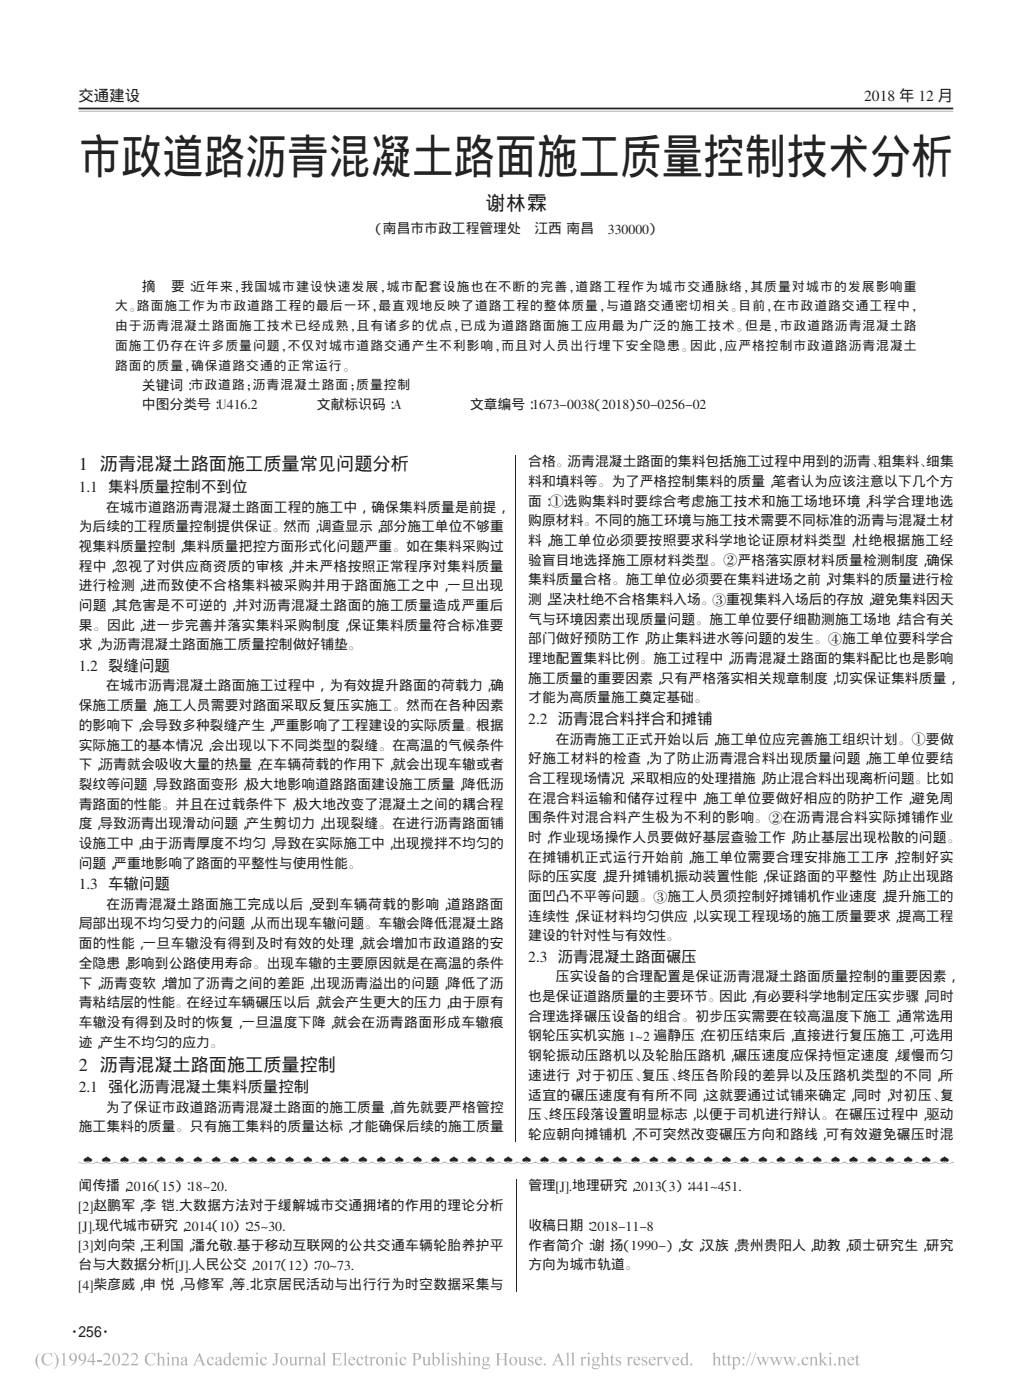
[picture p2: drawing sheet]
<svg xmlns="http://www.w3.org/2000/svg" width="210mm" height="285mm" viewBox="0 0 210 285" stroke-linecap="round" stroke-linejoin="round" font-family="sans-serif">
<path d="M16 22.1h178" fill="none" stroke="#231f20" stroke-width=".35"/>
<path d="M16 22.6h178M105 92.6v139.8M105 240.1v22.9" fill="none" stroke="#231f20" stroke-width=".2"/>
<g fill="#b3b3b3">
<path d="M7.8 275.6l.4-.3a2.47 2.47 0 0 0 0 3.4 1.93 1.93 0 0 1-.4-3.1z" fill-rule="evenodd"/>
<path d="M8.9 275.7a1.78 1.78 0 0 1 1.5-.2l.1-.1 .1 .8a.92 .92 0 0 0-1.1-.7 .92 .92 0 0 0-.6 1.2 .98 .98 0 0 0 .6 1.1 .98 .98 0 0 0 1.2-.5 1.24 1.24 0 0 1-1.9 .3 1.24 1.24 0 0 1 .1-1.9z" fill-rule="evenodd"/>
<path d="M10.9 275.3a1.91 1.91 0 0 1 0 3.4 2.47 2.47 0 0 0 0-3.4z" fill-rule="evenodd"/>
<path d="M130.7 276.3l.9-.1v.6a.44 .44 0 0 0-.3-.5 .44 .44 0 0 0-.5 .2l.3 .4a.59 .59 0 0 1 .5 .8 .59 .59 0 0 1-.9 .2l-.1 .1v-.6a.48 .48 0 0 0 .3 .4 .48 .48 0 0 0 .5-.2v-.2l-.8-.6z" fill-rule="evenodd"/>
<path d="M14.4 275.5a.93 .93 0 0 1 1.2 .3 .93 .93 0 0 1 0 1.1 1.34 1.34 0 0 1-1.5 1 1.26 1.26 0 0 0 1.1-1.1 .77 .77 0 0 1-1.1-.2 .77 .77 0 0 1 .3-1.1zM14.7 275.5a.64 .64 0 0 0-.3 .9 .64 .64 0 0 0 .9 .3 .99 .99 0 0 0-.4-1.2z" fill-rule="evenodd"/>
<path d="M16.3 275.5a.86 .86 0 0 1 1.1 .1 .86 .86 0 0 1 .1 1.1 1.38 1.38 0 0 1-1.5 1.2 1.21 1.21 0 0 0 1.1-1.1 .78 .78 0 0 1-1.1-.2 .78 .78 0 0 1 .3-1.1zM16.4 275.7a.64 .64 0 0 0-.1 .7 .64 .64 0 0 0 .8 .3 .74 .74 0 0 0-.5-1.2z" fill-rule="evenodd"/>
<path d="M19.7 276.9h1v.3h-1z" fill-rule="evenodd"/>
<path d="M21.2 275.6a.77 .77 0 0 1 1.1 .1 .77 .77 0 0 1-.2 1.1l-.8 .8h.9l.3-.2-.1 .5h-1.5a3.1 3.1 0 0 0 1.2-1.9 .6 .6 0 0 0-.6-.3 .6 .6 0 0 0-.5 .4z" fill-rule="evenodd"/>
<path d="M53.2 276.4a.56 .56 0 0 1 .6-.2 .56 .56 0 0 1 .4 .5 .27 .27 0 0 1-.3-.1 .27 .27 0 0 1-.1-.2 .6 .6 0 0 0-.6 .3 .6 .6 0 0 0 .2 .7 .55 .55 0 0 0 .5 .2 .55 .55 0 0 0 .5-.4 .76 .76 0 0 1-1 .7 .76 .76 0 0 1-.5-1.1z" fill-rule="evenodd"/>
<path d="M25 275.6a.73 .73 0 0 1 1 0 .73 .73 0 0 1 0 1l-1 1h1l.3-.2-.2 .5h-1.4a2.65 2.65 0 0 0 1.1-1.9 .6 .6 0 0 0-.6-.3 .6 .6 0 0 0-.5 .4z" fill-rule="evenodd"/>
<path d="M119.6 275.5a.2 .2 0 0 1 .4 0 .2 .2 0 0 1-.4 0zM119.3 276.4l.6-.2v1.5l.3 .2h-.8l.2-.1v-1.3z" fill-rule="evenodd"/>
<path d="M120.7 276.4l.5-.2 .9 .1-.1 .2h-.3a.68 .68 0 0 1-.1 .7 .68 .68 0 0 1-.8 .2v.2l.2 .1a.75 .75 0 0 1 1.1 .5 .93 .93 0 0 1-.8 .6 .93 .93 0 0 1-.9-.5l.3-.4-.2-.3 .3-.3-.3-.4zM120.9 276.4a.49 .49 0 0 0-.1 .6 .49 .49 0 0 0 .6 .2 .5 .5 0 0 0 .1-.6 .5 .5 0 0 0-.6-.2zM120.8 277.9l-.2 .3a.72 .72 0 0 0 .7 .3 .72 .72 0 0 0 .6-.5z" fill-rule="evenodd"/>
<path d="M29.9 275.7a1.76 1.76 0 0 1 1.5-.2l.2-.1v.8a.9 .9 0 0 0-1.1-.7 .9 .9 0 0 0-.6 1.2 .96 .96 0 0 0 .6 1.1 .96 .96 0 0 0 1.2-.5 1.24 1.24 0 0 1-1.9 .3 1.24 1.24 0 0 1 .1-1.9z" fill-rule="evenodd"/>
<path d="M31.8 275.5l.6-.2v1.2a.54 .54 0 0 1 .7-.3 .54 .54 0 0 1 .3 .7v.9l.3 .1h-.9l.3-.2v-1a.35 .35 0 0 0-.3-.3 .35 .35 0 0 0-.4 .2v1.2l.3 .1h-.8l.2-.2v-2z" fill-rule="evenodd"/>
<path d="M76.4 277a.85 .85 0 0 1 1.7 0 .85 .85 0 0 1-1.7 0zM77 276.4a.86 .86 0 0 0 .5 1.4 .91 .91 0 0 0-.4-1.5z" fill-rule="evenodd"/>
<path d="M34.7 276.4l.6-.2v.3a.54 .54 0 0 1 .7-.3 .54 .54 0 0 1 .3 .6v.9l.3 .2h-.8l.2-.2v-1.1l-.2-.2-.5 .2v1.1l.3 .2h-.9l.3-.1v-.3v-1z" fill-rule="evenodd"/>
<path d="M89.7 275.5l.6-.2v2.4l.3 .2h-.9l.3-.2v-2z" fill-rule="evenodd"/>
<path d="M23.2 275.6a.69 .69 0 0 1 .7-.2 .69 .69 0 0 1 .5 .7 1.37 1.37 0 0 1-.8 1.9 1.54 1.54 0 0 1-.4-2.4zM23.5 275.5a2.28 2.28 0 0 0 0 2.3h.1a1.76 1.76 0 0 0 .3-2.1z" fill-rule="evenodd"/>
<path d="M40.6 275.4l.9 2.1 .4 .4h-1l.2-.1-.1-.7h-1l-.3 .6 .3 .2h-.8l.3-.2zM40.5 276l-.5 1h.9z" fill-rule="evenodd"/>
<path d="M42.3 276.4a.59 .59 0 0 1 .7-.2 .59 .59 0 0 1 .4 .5 .29 .29 0 0 1-.3 0 .29 .29 0 0 1-.1-.3 .6 .6 0 0 0-.6 .3 .6 .6 0 0 0 .1 .7 .55 .55 0 0 0 .6 .2 .55 .55 0 0 0 .4-.4 .76 .76 0 0 1-.9 .7 .76 .76 0 0 1-.5-1.1z" fill-rule="evenodd"/>
<path d="M44 276.3a.62 .62 0 0 1 .7-.1 .62 .62 0 0 1 .3 .6l.1 .9h.2l-.4 .3-.2-.3a.48 .48 0 0 1-.7 .2 .48 .48 0 0 1-.1-.7l.8-.4v-.3a.36 .36 0 0 0-.4-.2 .36 .36 0 0 0-.3 .5l-.1-.1zM44.1 277.2v.3l.1 .2 .5-.1v-.7z" fill-rule="evenodd"/>
<path d="M46.4 275.5l.5-.2v2.3l.3 .1-.6 .3v-.3a.74 .74 0 0 1-1 0 .74 .74 0 0 1-.1-1l.5-.5 .6 .1v-.6zM46 276.4a.75 .75 0 0 0-.2 .8 .75 .75 0 0 0 .6 .5l.2-.1v-.8a.38 .38 0 0 0-.2-.4 .38 .38 0 0 0-.4 0z" fill-rule="evenodd"/>
<path d="M47.6 276.4a.67 .67 0 0 1 .7-.2 .67 .67 0 0 1 .5 .7h-1.2a.6 .6 0 0 0 .4 .7 .6 .6 0 0 0 .7-.4 .74 .74 0 0 1-.9 .7 .74 .74 0 0 1-.5-1.1zM47.7 276.4l-.1 .4h.8a.39 .39 0 0 0-.2-.4 .39 .39 0 0 0-.5 0z" fill-rule="evenodd"/>
<path d="M48.9 276.4l.5-.2v.3a.55 .55 0 0 1 .5-.3 .55 .55 0 0 1 .5 .3 .53 .53 0 0 1 .7-.3 .53 .53 0 0 1 .4 .6v1l.2 .1h-.8l.3-.2v-.9a.35 .35 0 0 0-.4-.4 .35 .35 0 0 0-.4 .3v1.1l.3 .1h-.8l.2-.2v-.9a.37 .37 0 0 0-.2-.4 .37 .37 0 0 0-.5 .2l.1 1.2 .2 .1h-.8l.2-.1v-.3v-1z" fill-rule="evenodd"/>
<path d="M107.6 276.3l.8-.1v.6a.44 .44 0 0 0-.3-.5 .44 .44 0 0 0-.5 .2l.3 .4a.59 .59 0 0 1 .6 .8 .59 .59 0 0 1-.9 .2l-.2 .1v-.6a.48 .48 0 0 0 .4 .4 .48 .48 0 0 0 .5-.2l-.1-.2-.8-.6z" fill-rule="evenodd"/>
<path d="M55.7 275.4h1.1l-.4 .3v1.4a.58 .58 0 0 1-.2 .7 .58 .58 0 0 1-.7-.1l.1-.2 .4 .3 .1-.1v-2z" fill-rule="evenodd"/>
<path d="M56.9 277a.85 .85 0 0 1 1.7 0 .85 .85 0 0 1-1.7 0zM57.5 276.4a.99 .99 0 0 0 .4 1.4 .85 .85 0 0 0 .3-.8 .85 .85 0 0 0-.6-.7z" fill-rule="evenodd"/>
<path d="M58.7 276.2h.6v1.2a.36 .36 0 0 0 .3 .3 .36 .36 0 0 0 .4-.2v-1.1l-.2-.2h.5v1.4l.3 .1-.6 .3v-.4a.52 .52 0 0 1-.6 .4 .52 .52 0 0 1-.4-.7v-.9z" fill-rule="evenodd"/>
<path d="M60.6 276.4l.6-.2v.3l.3-.3 .3 .1a.23 .23 0 0 1-.1 .3 .23 .23 0 0 1-.3-.2l-.2 .3v1l.3 .2h-.9l.3-.2v-1.2z" fill-rule="evenodd"/>
<path d="M61.8 276.4l.6-.2v.3a.54 .54 0 0 1 .7-.3 .54 .54 0 0 1 .4 .6v1l.2 .1h-.8l.2-.2v-.9v-.3l-.2-.1-.5 .2v1.1l.3 .2h-.8l.2-.2v-1.2z" fill-rule="evenodd"/>
<path d="M64.1 276.3a.62 .62 0 0 1 .7-.1 .62 .62 0 0 1 .4 .6v.9h.2l-.3 .3-.3-.3a.48 .48 0 0 1-.7 .2 .48 .48 0 0 1-.1-.7l.8-.4v-.3a.36 .36 0 0 0-.4-.2 .36 .36 0 0 0-.2 .5l-.2-.1zM64.2 277.2v.3l.2 .2 .4-.1v-.7z" fill-rule="evenodd"/>
<path d="M100.8 275.4h1l-.3 .2v1h1.2v-1l-.4-.2h1.1l-.3 .2-.1 .3 .1 1.7 .3 .3h-1.1l.4-.1v-1.1h-1.2v1l.3 .2h-1l.3-.1v-.3v-1.9z" fill-rule="evenodd"/>
<path d="M67.5 275.4h1.9v.6l-.2-.4h-1v.9h.8l.1-.3v.8l-.2-.3h-.7v1l.1 .1a.9 .9 0 0 0 1.2-.5l-.1 .6h-1.9l.2-.1 .1-.3v-1.8z" fill-rule="evenodd"/>
<path d="M153.7 275.3h.1l-.8 2.7h-.2z" fill-rule="evenodd"/>
<path d="M71.1 276.4a.67 .67 0 0 1 .7-.2 .67 .67 0 0 1 .5 .7h-1.2a.6 .6 0 0 0 .4 .7 .6 .6 0 0 0 .7-.4 .73 .73 0 0 1-.9 .7 .73 .73 0 0 1-.4-1.1zM71.3 276.4l-.2 .4h.8a.4 .4 0 0 0-.2-.5 .4 .4 0 0 0-.4 .1z" fill-rule="evenodd"/>
<path d="M105.4 276.2h.5v1.2a.36 .36 0 0 0 .3 .3 .36 .36 0 0 0 .4-.2v-1.1l-.2-.2h.6v1.4l.2 .1-.6 .3v-.4a.52 .52 0 0 1-.6 .4 .52 .52 0 0 1-.3-.7l-.1-.9z" fill-rule="evenodd"/>
<path d="M74.6 275.7v.5h.4v.1h-.4l.1 1.3 .1 .1 .3-.1a.39 .39 0 0 1-.5 .4 .39 .39 0 0 1-.3-.5v-1.2h-.3z" fill-rule="evenodd"/>
<path d="M75.1 276.4l.6-.2v.3l.4-.3a.18 .18 0 0 1 .2 .1 .18 .18 0 0 1-.1 .2l-.3-.1-.2 .3v1l.3 .2h-.9l.2-.1 .1-.3-.1-1z" fill-rule="evenodd"/>
<path d="M166.5 275.5l.6-.2v1.7l.6-.5-.1-.3h.7l-.9 .7 1 1h-.8l.1-.2-.6-.7v.8l.3 .1h-.9l.2-.1 .1-.3v-1.8z" fill-rule="evenodd"/>
<path d="M78.2 276.4l.6-.2v.3a.54 .54 0 0 1 .7-.3 .54 .54 0 0 1 .3 .6v1l.3 .1h-.8l.2-.2v-.9l-.1-.3-.2-.1-.4 .2v1.1l.3 .2h-.9l.3-.2v-1.2z" fill-rule="evenodd"/>
<path d="M80.5 275.5a.19 .19 0 0 1 .3 0 .19 .19 0 0 1-.3 0zM80.2 276.4l.6-.2v1.6l.3 .1h-.8l.2-.2v-1.2z" fill-rule="evenodd"/>
<path d="M81.5 276.4a.56 .56 0 0 1 .6-.2 .56 .56 0 0 1 .5 .5 .27 .27 0 0 1-.3-.1 .27 .27 0 0 1-.1-.2 .6 .6 0 0 0-.6 .3 .6 .6 0 0 0 .1 .7 .55 .55 0 0 0 .6 .2 .55 .55 0 0 0 .4-.4 .76 .76 0 0 1-.9 .7 .76 .76 0 0 1-.5-1.1z" fill-rule="evenodd"/>
<path d="M83.8 275.4h.9a.73 .73 0 0 1 1 .7 .73 .73 0 0 1-1.1 .7h-.1v.9l.3 .2h-1l.3-.1v-.3v-1.8zM84.5 275.6v1a.57 .57 0 0 0 .8-.5 .57 .57 0 0 0-.8-.5z" fill-rule="evenodd"/>
<path d="M96.1 276.4l.5-.2v.3a.54 .54 0 0 1 .7-.3 .54 .54 0 0 1 .3 .6l.1 .9 .2 .2h-.8l.2-.2v-1.1l-.2-.2-.5 .2v1.1l.3 .2h-.8l.2-.1v-.3v-1z" fill-rule="evenodd"/>
<path d="M87.7 275.5l.6-.2v1.2a.7 .7 0 0 1 1-.2 .7 .7 0 0 1 .2 1 .92 .92 0 0 1-1.5 .5v-2l-.1-.2zM88.3 276.6v1.1a.53 .53 0 0 0 .7 .1 .53 .53 0 0 0 .2-.7 .51 .51 0 0 0-.3-.6 .51 .51 0 0 0-.6 .1z" fill-rule="evenodd"/>
<path d="M91 275.5a.2 .2 0 0 1 .4 0 .2 .2 0 0 1-.4 0zM90.8 276.4l.5-.2 .1 1.5 .2 .2h-.8l.2-.1 .1-.3-.1-1z" fill-rule="evenodd"/>
<path d="M109.1 276.4a.67 .67 0 0 1 .7-.2 .67 .67 0 0 1 .5 .7h-1.2a.6 .6 0 0 0 .4 .7 .6 .6 0 0 0 .7-.4 .74 .74 0 0 1-.9 .7 .74 .74 0 0 1-.4-1.1zM109.3 276.4l-.2 .4h.8a.39 .39 0 0 0-.2-.4 .39 .39 0 0 0-.4 0z" fill-rule="evenodd"/>
<path d="M93.1 275.5l.6-.2v1.2a.54 .54 0 0 1 .7-.3 .54 .54 0 0 1 .3 .7l.1 .9 .2 .1h-.8l.2-.2v-1a.35 .35 0 0 0-.3-.3 .35 .35 0 0 0-.4 .2v1.2l.3 .1h-.8l.2-.2v-2z" fill-rule="evenodd"/>
<path d="M95.4 275.5a.18 .18 0 0 1 .3 0 .18 .18 0 0 1-.3 0zM95.1 276.4l.6-.2v1.5l.3 .2h-.9l.3-.1v-.3v-1z" fill-rule="evenodd"/>
<path d="M163.3 276.4a.59 .59 0 0 1 .7-.2 .59 .59 0 0 1 .4 .5 .29 .29 0 0 1-.3 0 .29 .29 0 0 1-.1-.3 .6 .6 0 0 0-.6 .3 .6 .6 0 0 0 .1 .7 .55 .55 0 0 0 .6 .2 .55 .55 0 0 0 .4-.4 .76 .76 0 0 1-.9 .7 .76 .76 0 0 1-.5-1.1z" fill-rule="evenodd"/>
<path d="M122.2 275.5l.5-.2v1.2a.55 .55 0 0 1 .7-.3 .55 .55 0 0 1 .4 .7v.8l.2 .2h-.8l.2-.2v-1a.35 .35 0 0 0-.3-.3 .35 .35 0 0 0-.4 .2v1.1l.3 .2h-.8l.2-.1v-.3v-1.7v-.2z" fill-rule="evenodd"/>
<path d="M65.5 275.5l.6-.2v2.4l.3 .2h-.9l.3-.1v-2.1z" fill-rule="evenodd"/>
<path d="M103.6 277a.85 .85 0 0 1 1.7 0 .85 .85 0 0 1-1.7 0zM104.2 276.4a.99 .99 0 0 0 .3 1.4 .85 .85 0 0 0 .4-.8 .85 .85 0 0 0-.6-.7z" fill-rule="evenodd"/>
<path d="M72.8 276.4a.56 .56 0 0 1 .6-.2 .56 .56 0 0 1 .4 .5 .27 .27 0 0 1-.3-.1 .27 .27 0 0 1-.1-.2 .6 .6 0 0 0-.6 .3 .6 .6 0 0 0 .2 .7 .55 .55 0 0 0 .5 .2 .55 .55 0 0 0 .5-.4 .76 .76 0 0 1-1 .7 .76 .76 0 0 1-.4-1.1z" fill-rule="evenodd"/>
<path d="M85.8 276.2h.6v1.2a.36 .36 0 0 0 .3 .3 .36 .36 0 0 0 .4-.2v-1.1l-.2-.2h.6v1.4l.2 .1-.6 .3v-.4a.54 .54 0 0 1-.6 .3 .54 .54 0 0 1-.4-.6v-.9z" fill-rule="evenodd"/>
<path d="M92 276.3l.9-.1v.6a.47 .47 0 0 0-.3-.5 .47 .47 0 0 0-.5 .1l.3 .5a.59 .59 0 0 1 .5 .8 .59 .59 0 0 1-.9 .2l-.1 .1v-.6a.48 .48 0 0 0 .3 .4 .48 .48 0 0 0 .5-.2l-.1-.2-.7-.5v-.3z" fill-rule="evenodd"/>
<path d="M52.1 275.5a.2 .2 0 0 1 .4 0 .2 .2 0 0 1-.4 0zM51.9 276.4l.6-.2v1.6l.2 .1h-.8l.2-.2v-1.2z" fill-rule="evenodd"/>
<path d="M113.6 275.4l.9 2.1 .4 .4h-1l.3-.1-.2-.7h-1l-.3 .6 .3 .2h-.7l.3-.2zM113.5 276l-.5 1h.9z" fill-rule="evenodd"/>
<path d="M115.1 275.5l.6-.2v2.2v.3l.3 .1h-.9l.3-.1v-.3v-1.7l-.1-.2z" fill-rule="evenodd"/>
<path d="M12.5 275.7l.7-.3v2.3l.3 .2h-.9l.2-.1 .1-1.7-.1-.4z" fill-rule="evenodd"/>
<path d="M164.6 276.4l.6-.2v.3a.54 .54 0 0 1 .7-.3 .54 .54 0 0 1 .3 .6v.9l.3 .2h-.8l.2-.2v-1.1l-.2-.2-.5 .2v1.1l.3 .2h-.9l.3-.1v-.3v-1z" fill-rule="evenodd"/>
<path d="M26.8 275.6a.77 .77 0 0 1 1.2 .1 .77 .77 0 0 1-.3 1.1l-.8 .8h1l.3-.2-.2 .5h-1.4a3.1 3.1 0 0 0 1.1-1.9 .6 .6 0 0 0-.5-.3 .6 .6 0 0 0-.6 .4z" fill-rule="evenodd"/>
<path d="M116.2 275.5l.5-.2v2.5l.3 .1h-.8l.2-.1v-.3v-1.8z" fill-rule="evenodd"/>
<path d="M98.4 276.4l.4-.2 .9 .2-.3 .1a.68 .68 0 0 1-.1 .8 .68 .68 0 0 1-.8 .1l-.1 .2 .2 .1a.72 .72 0 0 1 1.1 .5 .9 .9 0 0 1-.8 .6 .9 .9 0 0 1-.8-.5l.3-.4-.2-.3 .3-.3-.3-.4zM98.6 276.4a.49 .49 0 0 0-.1 .6 .49 .49 0 0 0 .6 .2 .5 .5 0 0 0 .1-.6 .5 .5 0 0 0-.6-.2zM98.5 277.9l-.2 .3a.73 .73 0 0 0 .7 .3 .73 .73 0 0 0 .6-.5z" fill-rule="evenodd"/>
<path d="M127.5 276.4l.6-.2v.3l.2-.3h.3a.2 .2 0 0 1 0 .3 .2 .2 0 0 1-.3-.1l-.2 .3v1l.3 .2h-.9l.2-.2v-1.2z" fill-rule="evenodd"/>
<path d="M118 276.4l.6-.2v.3l.4-.3a.18 .18 0 0 1 .2 .1 .18 .18 0 0 1-.1 .2l-.3-.1-.2 .3v1l.3 .2h-.9l.2-.1 .1-.3-.1-1z" fill-rule="evenodd"/>
<path d="M18.9 275.4h.2v1.6h.3v.2h-.3v.7h-.3v-.7h-1v-.2zM18.8 275.7l-.8 1.3h.8z" fill-rule="evenodd"/>
<path d="M124.6 275.7v.5h.4v.1h-.4v1.3l.2 .1 .3-.1a.38 .38 0 0 1-.5 .4 .38 .38 0 0 1-.3-.5v-1.2h-.3z" fill-rule="evenodd"/>
<path d="M129.1 276.4a.67 .67 0 0 1 .7-.2 .67 .67 0 0 1 .5 .7h-1.2a.6 .6 0 0 0 .4 .7 .6 .6 0 0 0 .7-.4 .73 .73 0 0 1-.9 .7 .73 .73 0 0 1-.4-1.1zM129.3 276.4l-.2 .4h.8a.4 .4 0 0 0-.2-.5 .4 .4 0 0 0-.4 .1z" fill-rule="evenodd"/>
<path d="M132.2 276.4a.67 .67 0 0 1 .8-.2 .67 .67 0 0 1 .4 .7h-1.1a.6 .6 0 0 0 .3 .7 .6 .6 0 0 0 .8-.4 .74 .74 0 0 1-1 .7 .74 .74 0 0 1-.4-1.1zM132.4 276.4l-.1 .4h.7a.39 .39 0 0 0-.2-.4 .39 .39 0 0 0-.4 0z" fill-rule="evenodd"/>
<path d="M133.5 276.4l.6-.2v.3l.4-.3a.18 .18 0 0 1 .3 .1 .18 .18 0 0 1-.2 .2l-.3-.1-.2 .3v1l.3 .2h-.9l.3-.1v-.3v-1z" fill-rule="evenodd"/>
<path d="M134.8 276.2h.8l-.2 .3 .4 1 .4-1.1-.2-.2h.6l-.9 1.8-.7-1.6z" fill-rule="evenodd"/>
<path d="M137 276.4a.67 .67 0 0 1 .8-.2 .67 .67 0 0 1 .4 .7h-1.1a.6 .6 0 0 0 .3 .7 .6 .6 0 0 0 .8-.4 .74 .74 0 0 1-1 .7 .74 .74 0 0 1-.4-1.1zM137.2 276.4l-.1 .4h.7a.39 .39 0 0 0-.2-.4 .39 .39 0 0 0-.4 0z" fill-rule="evenodd"/>
<path d="M139.4 275.5l.5-.2v2.3l.3 .1-.6 .3v-.3a.74 .74 0 0 1-1 0 .74 .74 0 0 1 0-1l.4-.5 .6 .1v-.6zM139 276.4a.77 .77 0 0 0 .5 1.3l.1-.1v-.8a.39 .39 0 0 0-.2-.4 .39 .39 0 0 0-.4 0z" fill-rule="evenodd"/>
<path d="M36.9 276.5a.62 .62 0 0 1 .7-.3 .62 .62 0 0 1 .4 .6v.9h.3l-.4 .3-.2-.3a.51 .51 0 0 1-.9 .1 .51 .51 0 0 1 .4-.8l.5-.2v-.3a.32 .32 0 0 0-.4-.2 .32 .32 0 0 0-.2 .5h-.2zM37.1 277.2a.34 .34 0 0 0 .1 .5 .34 .34 0 0 0 .5-.1v-.7z" fill-rule="evenodd"/>
<path d="M159.3 276.2h.7l-.1 .3 .4 1 .4-.8-.4-.5h.7l-.1 .3 .4 1 .4-1.1-.2-.2 .5 .1-.3 .2-.4 1.5-.6-1.2-.6 1.2z" fill-rule="evenodd"/>
<path d="M34.1 275.5a.18 .18 0 0 1 .3 0 .18 .18 0 0 1-.3 0zM33.8 276.4l.6-.2v1.5l.3 .2h-.9l.3-.1v-.3v-1z" fill-rule="evenodd"/>
<path d="M147.3 275.7l.1 .5h.3v.1h-.3v1.3l.1 .1 .3-.1a.38 .38 0 0 1-.4 .4 .38 .38 0 0 1-.3-.5v-1.2h-.3z" fill-rule="evenodd"/>
<path d="M148.3 275.7l.1 .5h.4v.1h-.4v1.3l.2 .1 .2-.1a.38 .38 0 0 1-.4 .4 .38 .38 0 0 1-.3-.5v-1.2h-.3z" fill-rule="evenodd"/>
<path d="M148.8 276.4l.6-.2v.4a.62 .62 0 0 1 .8-.4 .62 .62 0 0 1 .4 .8 .76 .76 0 0 1-.3 .8 .76 .76 0 0 1-.9 0v.7l.3 .2h-.9l.3-.1v-2.1zM149.6 276.5l-.2 .2v.6a.44 .44 0 0 0 .4 .6 .44 .44 0 0 0 .5-.5 .57 .57 0 0 0 0-.7 .57 .57 0 0 0-.7-.2z" fill-rule="evenodd"/>
<path d="M151.1 276.4a.2 .2 0 0 1 .4 0 .2 .2 0 0 1-.4 0zM151 277.7a.25 .25 0 0 1 .5 0 .25 .25 0 0 1-.5 0z" fill-rule="evenodd"/>
<path d="M153.8 276.2h.8l-.2 .3 .4 1 .4-.8-.3-.5h.7l-.2 .3 .5 1 .3-1.1-.2-.2 .5 .1-.2 .2-.5 1.5-.5-1.2-.6 1.2-.6-1.6z" fill-rule="evenodd"/>
<path d="M69.8 275.5l.6-.2v2.2v.3l.3 .1h-.9l.3-.1v-.3v-1.7l-.1-.2z" fill-rule="evenodd"/>
<path d="M156.6 276.2h.7l-.2 .2 .5 1.1 .3-.8-.3-.5h.7l-.1 .2 .4 1.1 .4-1.1-.3-.2 .5 .1-.7 1.7-.5-1.2-.6 1.2-.6-1.6z" fill-rule="evenodd"/>
<path d="M125.4 276.3l.9-.1v.6a.45 .45 0 0 0-.3-.5 .45 .45 0 0 0-.5 .1v.3l.3 .2a.59 .59 0 0 1 .5 .8 .59 .59 0 0 1-.9 .2l-.1 .1v-.6a.45 .45 0 0 0 .3 .4 .45 .45 0 0 0 .5-.2l-.1-.2-.7-.5v-.3z" fill-rule="evenodd"/>
<path d="M144.9 275.5l.6-.2v1.2a.55 .55 0 0 1 .7-.3 .55 .55 0 0 1 .3 .7v.9l.3 .1h-.9l.3-.2v-1a.35 .35 0 0 0-.3-.3 .35 .35 0 0 0-.4 .2v1.2l.2 .1h-.8l.3-.1v-2.1z" fill-rule="evenodd"/>
<path d="M168.7 275.5a.2 .2 0 0 1 .4 0 .2 .2 0 0 1-.4 0zM168.5 276.4l.6-.2v1.5l.3 .2h-.9l.3-.1v-.3v-1z" fill-rule="evenodd"/>
<path d="M152.7 275.3h.1l-.9 2.7h-.1z" fill-rule="evenodd"/>
<path d="M170.4 276.4l.6-.2v.3a.54 .54 0 0 1 .6-.3 .54 .54 0 0 1 .4 .6v1l.2 .1h-.8l.3-.2v-.9l-.1-.3-.2-.1-.4 .2v1.1l.2 .2h-.8l.2-.2v-1.2z" fill-rule="evenodd"/>
<path d="M172.6 276.4a.67 .67 0 0 1 .8-.2 .67 .67 0 0 1 .4 .7h-1.2a.6 .6 0 0 0 .4 .7 .6 .6 0 0 0 .8-.4 .73 .73 0 0 1-1 .7 .73 .73 0 0 1-.4-1.1zM172.8 276.4l-.2 .4h.9a.4 .4 0 0 0-.3-.5 .4 .4 0 0 0-.4 .1z" fill-rule="evenodd"/>
<path d="M174.4 275.7l.1 .5h.4v.1h-.4v1.3l.2 .1 .2-.1a.38 .38 0 0 1-.4 .4 .38 .38 0 0 1-.3-.5v-1.2h-.3z" fill-rule="evenodd"/>
<circle cx="110.8" cy="277.7" r=".22"/>
<circle cx="140.7" cy="277.7" r=".22"/>
<circle cx="169.9" cy="277.7" r=".22"/>
<circle cx="162.5" cy="277.7" r=".22"/>
</g>
<text font-size="9.7" fill="#231f20" x="16.1" y="35.2">市政道路沥青混凝土路面施工质量控制技术分析</text>
<text font-size="4" fill="#231f20" x="98.8" y="42.7">谢林霖</text>
<g font-size="3.7" fill="#231f20">
<text x="16" y="95.7">1</text>
<text x="20.3" y="95.7">沥青混凝土路面施工质量常见问题分析</text>
<text x="16" y="217.9">2</text>
<text x="20.3" y="217.9">沥青混凝土路面施工质量控制</text>
<text x="16" y="237.6">!!!!!!!!!!!!!!!!!!!!!!!!!!!!!!!!!!!!!!!!!!!!!!!!</text>
</g>
<g font-size="3.1" fill="#231f20">
<text x="15.9" y="20.5">交通建设</text>
<text x="175.8" y="20.6">201 8 年 1 2 月</text>
<text x="16" y="100.2">1 .1</text>
<text x="22" y="100.2">集料质量控制不到位</text>
<text x="16" y="136.6">1 .2</text>
<text x="22" y="136.6">裂缝问题</text>
<text x="107.5" y="147.4">2.2</text>
<text x="113.5" y="147.4">沥青混合料拌合和摊铺</text>
<text x="16" y="181">1 .3</text>
<text x="22" y="181">车辙问题</text>
<text x="107.5" y="195.8">2.3</text>
<text x="113.5" y="195.8">沥青混凝土路面碾压</text>
<text x="16" y="222.3">2.1</text>
<text x="22" y="222.3">强化沥青混凝土集料质量控制</text>
<text x="13.6" y="272.2">· 256·</text>
</g>
<g font-size="2.8" fill="#231f20">
<text x="75.5" y="47.5">（南昌市市政工程管理处</text>
<text x="108.7" y="47.5">江西 南昌</text>
<text x="123.7" y="47.6">330000）</text>
<text x="28.9" y="59.2">摘</text>
<text x="34.8" y="59.2">要：</text>
<text x="28.9" y="79.3">关键词：</text>
<text x="28.9" y="83.3">中图分类号：</text>
<text x="44.3" y="83.3">U41 6.2</text>
<text x="64.5" y="83.3">文献标识码：</text>
<text x="79.9" y="83.3">A</text>
<text x="95.6" y="83.3">文章编号：</text>
<text x="108.3" y="83.3">1 673-0038（201 8）50-0256-02</text>
<text x="107.5" y="94.9">合格。 沥青混凝土路面的集料包括施工过程中用到的沥青、 粗集料、 细集</text>
<text x="107.5" y="98.9">料和填料等。</text>
<text x="124.5" y="98.9">为了严格控制集料的质量，</text>
<text x="157.2" y="98.9">笔者认为应该注意以下几个方</text>
<text x="21.6" y="104.1">在城市道路沥青混凝土路面工程的施工中，确保集料质量是前提，</text>
<text x="107.5" y="102.9">面：</text>
<text x="107.5" y="106.9">购原材料。 不同的施工环境与施工技术需要不同标准的沥青与混凝土材</text>
<text x="111.8" y="103">①选购集料时要综合考虑施工技术和施工场地环境，</text>
<text x="176.7" y="102.9">科学合理地选</text>
<text x="16" y="108.1">为后续的工程质量控制提供保证。 然而，</text>
<text x="16" y="112.1">视集料质量控制，</text>
<text x="37.2" y="112.1">集料质量把控方面形式化问题严重。</text>
<text x="64.6" y="108.1">调查显示，</text>
<text x="77.3" y="108.1">部分施工单位不够重</text>
<text x="82.7" y="112.1">如在集料采购过</text>
<text x="107.5" y="110.9">料，</text>
<text x="111.8" y="110.9">施工单位必须要按照要求科学地论证原材料类型，</text>
<text x="173.8" y="110.9">杜绝根据施工经</text>
<text x="16" y="116.2">程中，</text>
<text x="23.2" y="116.2">忽视了对供应商资质的审核，</text>
<text x="59.2" y="116.2">并未严格按照正常程序对集料质量</text>
<text x="107.5" y="114.9">验盲目地选择施工原材料类型。</text>
<text x="107.5" y="118.9">集料质量合格。</text>
<text x="127.3" y="118.9">施工单位必须要在集料进场之前，</text>
<text x="147.2" y="115.1">②严格落实原材料质量检测制度，</text>
<text x="168.5" y="118.9">对集料的质量进行检</text>
<text x="188.4" y="114.9">确保</text>
<text x="16" y="120.2">进行检测，</text>
<text x="16" y="124.2">问题，</text>
<text x="23.2" y="124.2">其危害是不可逆的，</text>
<text x="29" y="120.2">进而致使不合格集料被采购并用于路面施工之中，</text>
<text x="47.7" y="124.2">并对沥青混凝土路面的施工质量造成严重后</text>
<text x="91" y="120.2">一旦出现</text>
<text x="107.5" y="122.9">测，</text>
<text x="111.7" y="122.9">坚决杜绝不合格集料入场。 ③重视集料入场后的存放，</text>
<text x="177.2" y="122.9">避免集料因天</text>
<text x="16" y="128.2">果。</text>
<text x="21.8" y="128.2">因此，</text>
<text x="29" y="128.2">进一步完善并落实集料采购制度，</text>
<text x="70.7" y="128.2">保证集料质量符合标准要</text>
<text x="107.5" y="126.9">气与环境因素出现质量问题。</text>
<text x="107.5" y="130.9">部门做好预防工作，</text>
<text x="131.6" y="130.9">防止集料进水等问题的发生。</text>
<text x="144.4" y="126.9">施工单位要仔细勘测施工场地，</text>
<text x="168.5" y="131.1">④施工单位要科学合</text>
<text x="182.7" y="126.9">结合有关</text>
<text x="16" y="132.2">求，</text>
<text x="20.2" y="132.2">为沥青混凝土路面施工质量控制做好铺垫。</text>
<text x="107.5" y="134.9">理地配置集料比例。</text>
<text x="133" y="134.9">施工过程中，</text>
<text x="148.6" y="134.9">沥青混凝土路面的集料配比也是影响</text>
<text x="21.6" y="140.5">在城市沥青混凝土路面施工过程中，为有效提升路面的荷载力，</text>
<text x="99.7" y="140.5">确</text>
<text x="107.5" y="138.9">施工质量的重要因素，</text>
<text x="107.5" y="143">才能为高质量施工奠定基础。</text>
<text x="134.4" y="138.9">只有严格落实相关规章制度，</text>
<text x="169.9" y="138.9">切实保证集料质量，</text>
<text x="16" y="148.5">的影响下，</text>
<text x="16" y="144.5">保施工质量，</text>
<text x="28.7" y="148.5">会导致多种裂缝产生，</text>
<text x="31.5" y="144.5">施工人员需要对路面采取反复压实施工。</text>
<text x="55.4" y="148.5">严重影响了工程建设的实际质量。 根据</text>
<text x="82.7" y="144.5">然而在各种因素</text>
<text x="16" y="152.6">实际施工的基本情况，</text>
<text x="42.9" y="152.6">会出现以下不同类型的裂缝。</text>
<text x="79.8" y="152.6">在高温的气候条件</text>
<text x="107.5" y="155.3">好施工材料的检查，</text>
<text x="113.1" y="151.3">在沥青施工正式开始以后，</text>
<text x="132" y="155.3">为了防止沥青混合料出现质量问题，</text>
<text x="145.8" y="151.3">施工单位应完善施工组织计划。</text>
<text x="176.7" y="155.3">施工单位要结</text>
<text x="185.5" y="151.5">①要做</text>
<text x="16" y="156.6">下，</text>
<text x="16" y="160.6">裂纹等问题，</text>
<text x="20.2" y="156.6">沥青就会吸收大量的热量，</text>
<text x="31.5" y="160.6">导致路面变形，</text>
<text x="50" y="160.6">极大地影响道路路面建设施工质量，</text>
<text x="52.8" y="156.6">在车辆荷载的作用下，</text>
<text x="79.8" y="156.6">就会出现车辙或者</text>
<text x="94" y="160.6">降低沥</text>
<text x="107.5" y="159.4">合工程现场情况，</text>
<text x="128.6" y="159.4">采取相应的处理措施，</text>
<text x="155.2" y="159.4">防止混合料出现离析问题。 比如</text>
<text x="16" y="164.6">青路面的性能。</text>
<text x="35.7" y="164.6">并且在过载条件下，</text>
<text x="59.9" y="164.6">极大地改变了混凝土之间的耦合程</text>
<text x="107.5" y="163.4">在混合料运输和储存过程中，</text>
<text x="107.5" y="167.4">围条件对混合料产生极为不利的影响。</text>
<text x="143.5" y="163.4">施工单位要做好相应的防护工作，</text>
<text x="156.4" y="167.5">②在沥青混合料实际摊铺作业</text>
<text x="185.4" y="163.4">避免周</text>
<text x="16" y="168.6">度，</text>
<text x="16" y="172.6">设施工中，</text>
<text x="20.2" y="168.6">导致沥青出现滑动问题，</text>
<text x="28.7" y="172.6">由于沥青厚度不均匀，</text>
<text x="50" y="168.6">产生剪切力，</text>
<text x="55.7" y="172.6">导致在实际施工中，</text>
<text x="65.6" y="168.6">出现裂缝。</text>
<text x="79.8" y="172.6">出现搅拌不均匀的</text>
<text x="79.8" y="168.6">在进行沥青路面铺</text>
<text x="107.5" y="171.4">时，</text>
<text x="111.7" y="171.4">作业现场操作人员要做好基层查验工作，</text>
<text x="161.4" y="171.4">防止基层出现松散的问题。</text>
<text x="16" y="176.6">问题，</text>
<text x="23" y="176.6">严重地影响了路面的平整性与使用性能。</text>
<text x="107.5" y="175.4">在摊铺机正式运行开始前，</text>
<text x="107.5" y="179.4">际的压实度，</text>
<text x="123" y="179.4">提升摊铺机振动装置性能，</text>
<text x="140.6" y="175.4">施工单位需要合理安排施工工序，</text>
<text x="155.7" y="179.4">保证路面的平整性，</text>
<text x="179.9" y="179.4">防止出现路</text>
<text x="182.5" y="175.4">控制好实</text>
<text x="21.6" y="185">在沥青混凝土路面施工完成以后，</text>
<text x="63.4" y="185">受到车辆荷载的影响，</text>
<text x="91" y="185">道路路面</text>
<text x="107.5" y="183.4">面凹凸不平等问题。</text>
<text x="133" y="183.5">③施工人员须控制好摊铺机作业速度，</text>
<text x="179.9" y="183.4">提升施工的</text>
<text x="16" y="189">局部出现不均匀受力的问题，</text>
<text x="51.4" y="189">从而出现车辙问题。</text>
<text x="77" y="189">车辙会降低混凝土路</text>
<text x="107.5" y="187.4">连续性，</text>
<text x="107.5" y="191.4">建设的针对性与有效性。</text>
<text x="117.3" y="187.4">保证材料均匀供应，</text>
<text x="141.5" y="187.4">以实现工程现场的施工质量要求，</text>
<text x="182.7" y="187.4">提高工程</text>
<text x="16" y="193">面的性能，</text>
<text x="16" y="197">全隐患，</text>
<text x="25.8" y="197">影响到公路使用寿命。</text>
<text x="29" y="193">一旦车辙没有得到及时有效的处理，</text>
<text x="54.3" y="197">出现车辙的主要原因就是在高温的条件</text>
<text x="73.6" y="193">就会增加市政道路的安</text>
<text x="16" y="201">下，</text>
<text x="20.4" y="201">沥青变软，</text>
<text x="33.3" y="201">增加了沥青之间的差距，</text>
<text x="63.6" y="201">出现沥青溢出的问题，</text>
<text x="91" y="201">降低了沥</text>
<text x="107.5" y="203.8">也是保证道路质量的主要环节。 因此，</text>
<text x="113.1" y="199.8">压实设备的合理配置是保证沥青混凝土路面质量控制的重要因素，</text>
<text x="153.4" y="203.8">有必要科学地制定压实步骤，</text>
<text x="188.4" y="203.8">同时</text>
<text x="16" y="205">青粘结层的性能。 在经过车辆碾压以后，</text>
<text x="16" y="209">车辙没有得到及时的恢复，</text>
<text x="49.1" y="209">一旦温度下降，</text>
<text x="64.6" y="205">就会产生更大的压力，</text>
<text x="67.8" y="209">就会在沥青路面形成车辙痕</text>
<text x="91.3" y="205">由于原有</text>
<text x="107.5" y="207.8">合理选择碾压设备的组合。</text>
<text x="141.5" y="207.8">初步压实需要在较高温度下施工，</text>
<text x="182.7" y="207.8">通常选用</text>
<text x="16" y="213">迹，</text>
<text x="20.2" y="213">产生不均匀的应力。</text>
<text x="107.5" y="211.8">钢轮压实机实施 1 ~2 遍静压；</text>
<text x="107.5" y="215.8">钢轮振动压路机以及轮胎压路机，</text>
<text x="142.9" y="211.8">在初压结束后，</text>
<text x="149.2" y="215.8">碾压速度应保持恒定速度，</text>
<text x="161.4" y="211.8">直接进行复压施工，</text>
<text x="182.5" y="215.8">缓慢而匀</text>
<text x="185.6" y="211.8">可选用</text>
<text x="107.5" y="219.8">速进行，</text>
<text x="117.6" y="219.8">对于初压、 复压、 终压各阶段的差异以及压路机类型的不同，</text>
<text x="191.2" y="219.8">所</text>
<text x="21.6" y="226.3">为了保证市政道路沥青混凝土路面的施工质量，</text>
<text x="79.8" y="226.3">首先就要严格管控</text>
<text x="107.5" y="223.8">适宜的碾压速度有有所不同，</text>
<text x="107.5" y="227.8">压、 终压段落设置明显标志，</text>
<text x="141.5" y="227.8">以便于司机进行辩认。</text>
<text x="143.5" y="223.8">这就要通过试铺来确定，</text>
<text x="169.9" y="227.8">在碾压过程中，</text>
<text x="173.7" y="223.8">同时，</text>
<text x="181" y="223.8">对初压、 复</text>
<text x="188.4" y="227.8">驱动</text>
<text x="16" y="230.3">施工集料的质量。</text>
<text x="38.6" y="230.3">只有施工集料的质量达标，</text>
<text x="71.3" y="230.3">才能确保后续的施工质量</text>
<text x="107.5" y="231.8">轮应朝向摊铺机，</text>
<text x="129.1" y="231.8">不可突然改变碾压方向和路线，</text>
<text x="168" y="231.8">可有效避免碾压时混</text>
<text x="16" y="242.3">闻传播，</text>
<text x="25.8" y="242.4">201 6（1 5）：</text>
<text x="38.5" y="242.4">1 8~20.</text>
<text x="107.5" y="242.3">管理[J].地理研究，</text>
<text x="129.1" y="242.4">201 3（3）：</text>
<text x="140.3" y="242.4">441 ~451 .</text>
<text x="16" y="246.4">[2]赵鹏军，</text>
<text x="16" y="250.5">[J].现代城市研究，</text>
<text x="29" y="246.3">李 铠.大数据方法对于缓解城市交通拥堵的作用的理论分析</text>
<text x="37.6" y="250.5">201 4（1 0）：</text>
<text x="50.3" y="250.5">25~30.</text>
<text x="107.5" y="250.3">收稿日期：</text>
<text x="120.1" y="250.5">201 8-1 1 -8</text>
<text x="16" y="254.5">[3]刘向荣，</text>
<text x="29" y="254.3">王利国，</text>
<text x="38.9" y="254.3">潘允敬.基于移动互联网的公共交通车辆轮胎养护平</text>
<text x="107.5" y="254.3">作者简介：</text>
<text x="120.3" y="254.3">谢 扬（1 990-），</text>
<text x="138.4" y="254.3">女，</text>
<text x="142.7" y="254.3">汉族，</text>
<text x="149.8" y="254.3">贵州贵阳人，</text>
<text x="165.4" y="254.3">助教，</text>
<text x="172.5" y="254.3">硕士研究生，</text>
<text x="188.4" y="254.3">研究</text>
<text x="16" y="262.5">[4]柴彦威，</text>
<text x="16" y="258.3">台与大数据分析[J].人民公交，</text>
<text x="29" y="262.4">申 悦，</text>
<text x="37.1" y="262.4">马修军，</text>
<text x="47.2" y="262.4">等.北京居民活动与出行行为时空数据采集与</text>
<text x="51.6" y="258.5">201 7（1 2）：</text>
<text x="64.3" y="258.5">70~73.</text>
<text x="107.5" y="258.3">方向为城市轨道。</text>
</g>
<g font-size="2.6" fill="#231f20">
<text x="39.2" y="59.2">近年来， 我国城市建设快速发展， 城市配套设施也在不断的完善， 道路工程作为城市交通脉络， 其质量对城市的发展影响重</text>
<text x="23.4" y="63.2">大。 路面施工作为市政道路工程的最后一环， 最直观地反映了道路工程的整体质量， 与道路交通密切相关。 目前， 在市政道路交通工程中，</text>
<text x="23.4" y="67.2">由于沥青混凝土路面施工技术已经成熟， 且有诸多的优点， 已成为道路路面施工应用最为广泛的施工技术。 但是， 市政道路沥青混凝土路</text>
<text x="23.4" y="71.2">面施工仍存在许多质量问题， 不仅对城市道路交通产生不利影响， 而且对人员出行埋下安全隐患。 因此， 应严格控制市政道路沥青混凝土</text>
<text x="23.4" y="75.2">路面的质量， 确保道路交通的正常运行。</text>
<text x="38.8" y="79.2">市政道路； 沥青混凝土路面； 质量控制</text>
</g>
</svg>
